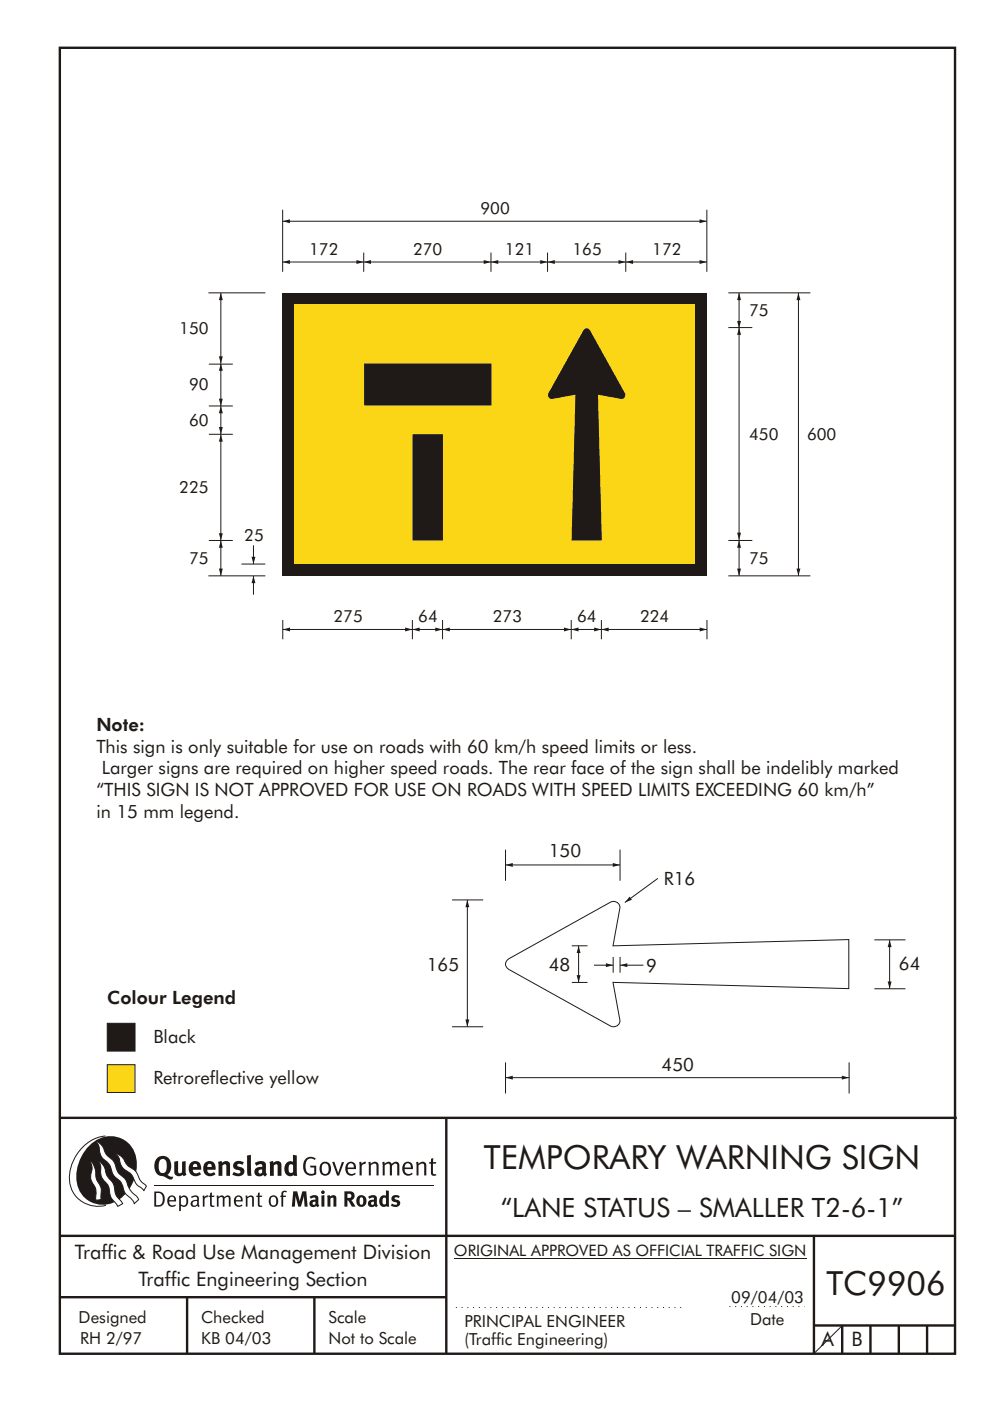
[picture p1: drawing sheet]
<svg xmlns="http://www.w3.org/2000/svg" width="210mm" height="297mm" viewBox="0 0 210 297" stroke-linecap="round" stroke-linejoin="round" font-family="sans-serif">
<g fill="none" stroke="#1f1a17" stroke-width=".51">
<path d="M12.7 10.1h189.9v276.9h-189.9zM12.7 237h190.3M94.7 236.9v50.1M12.7 262h190M12.7 275h82M39.7 275v12M66.7 275v12M172.7 262v25M172.7 281h30M178.7 281v6M184.7 281v6M190.7 281v6"/>
<path d="M196.7 281v6"/>
</g>
<path d="M154.8 277h15.9" fill="none" stroke="#1f1a17" stroke-width=".21" stroke-dasharray=".2 1" stroke-linecap="butt"/>
<path d="M22.8 225.7h5.8v5.9h-5.8z" fill-rule="evenodd" fill="#fad617" stroke="#1f1a17" stroke-width=".21"/>
<path d="M22.8 217h5.8v5.9h-5.8z" fill-rule="evenodd" fill="#1f1a17" stroke="#1f1a17" stroke-width=".21"/>
<path d="M96.7 277.2h48.5" fill="none" stroke="#1f1a17" stroke-width=".21" stroke-dasharray=".2 1" stroke-linecap="butt"/>
<path d="M96.3 266.7h74.7" fill="none" stroke="#1f1a17" stroke-width=".21"/>
<g fill="#1f1a17">
<path d="M64.9 245.6a1.61 1.61 0 0 1 2.1 .1l-.2 .2a1.17 1.17 0 0 0-1.4-.1 1.17 1.17 0 0 0-.6 1.2 1.42 1.42 0 0 0 1.2 1.9l.7-.2v-1.2h-.8l-.1-.4h1.3v1.9a1.82 1.82 0 0 1-2.2-.1 1.82 1.82 0 0 1-.6-2.1l.2-.7z" fill-rule="evenodd"/>
<path d="M68.2 246.6a1.77 1.77 0 0 0 .4 2.6 1.39 1.39 0 0 0 1.4-.5 1.39 1.39 0 0 0 .2-1.5 1.19 1.19 0 0 0-2-.6zM68.5 246.8a.83 .83 0 0 1 1 .1 .83 .83 0 0 1 .2 1 .75 .75 0 0 1-.6 1 .75 .75 0 0 1-.8-.8v-.9z" fill-rule="evenodd"/>
<path d="M70.5 246.4l.4-.1 .8 2.4 .8-2.3h.5l-1.1 2.8h-.4z" fill-rule="evenodd"/>
<path d="M73.6 246.7a1.74 1.74 0 0 0 .5 2.5h.9l.5-.3-.2-.3a.89 .89 0 0 1-1.1 .2 .89 .89 0 0 1-.4-.9h1.7a1.15 1.15 0 0 0-.4-1.4 1.15 1.15 0 0 0-1.5 .2zM74 246.9a.67 .67 0 0 1 .8-.1 .67 .67 0 0 1 .3 .7h-1.3z" fill-rule="evenodd"/>
<path d="M76.2 246.4l.4-.1 .1 .5 .5-.4 .5-.1-.2 .5a.61 .61 0 0 0-.8 .6v1.8h-.4z" fill-rule="evenodd"/>
<path d="M78.1 246.4l.5-.1 .1 .5a.89 .89 0 0 1 .9-.5 .89 .89 0 0 1 .7 .8v2.1h-.4v-2.1l-.1-.3-.3-.1-.8 .4v2.1h-.4z" fill-rule="evenodd"/>
<path d="M81.1 246.4l.4-.1 .1 .4a.83 .83 0 0 1 .8-.4 .83 .83 0 0 1 .7 .5 .86 .86 0 0 1 .9-.5 .86 .86 0 0 1 .7 .8v2.1h-.4l-.1-2.3a.5 .5 0 0 0-.8 0l-.2 .2v2.1h-.5v-2.2l-.4-.3-.7 .4v2.1h-.4z" fill-rule="evenodd"/>
<path d="M85.7 246.7a1.74 1.74 0 0 0 .5 2.5h.9l.5-.3-.2-.3a.89 .89 0 0 1-1.1 .2 .89 .89 0 0 1-.4-.9h1.7a1.15 1.15 0 0 0-.5-1.4 1.15 1.15 0 0 0-1.4 .2zM86 246.9a.67 .67 0 0 1 .9-.1 .67 .67 0 0 1 .3 .7h-1.3z" fill-rule="evenodd"/>
<path d="M88.3 246.4l.4-.1 .1 .5a.89 .89 0 0 1 .9-.5 .89 .89 0 0 1 .7 .8v2.1h-.4v-2.1l-.1-.3-.3-.1-.8 .4v2.1h-.4z" fill-rule="evenodd"/>
<path d="M91.5 245.7l.4-.2v.9h.7l-.2 .3h-.5v2.1l.1 .1h.5l.1 .3a.71 .71 0 0 1-1.2-.5v-2h-.3v-.3h.3z" fill-rule="evenodd"/>
<path d="M37 246.3l.8-.2v2a.46 .46 0 0 0 .2 .7 .46 .46 0 0 0 .6-.3v-2.2l.8-.1v2.3l.2 .6-.6 .3-.2-.3a1.03 1.03 0 0 1-1.2 .2 1.03 1.03 0 0 1-.6-1z" fill-rule="evenodd"/>
<path d="M40.4 246.6a1.64 1.64 0 0 0 0 2.3 1.64 1.64 0 0 0 2.3 .1l-.4-.5a.78 .78 0 0 1-.9 .3 .78 .78 0 0 1-.5-.8h1.8a1.37 1.37 0 0 0-.6-1.6 1.37 1.37 0 0 0-1.7 .2zM41 246.9a.48 .48 0 0 1 .7-.1 .48 .48 0 0 1 .2 .6h-1z" fill-rule="evenodd"/>
<path d="M43.5 246.6a1.65 1.65 0 0 0-.2 2 1.65 1.65 0 0 0 1.9 .7l.5-.3-.3-.5a.78 .78 0 0 1-.9 .3 .78 .78 0 0 1-.5-.8h1.8a1.37 1.37 0 0 0-.6-1.6 1.37 1.37 0 0 0-1.7 .2zM44.1 246.9a.48 .48 0 0 1 .6-.1 .48 .48 0 0 1 .2 .6h-.9z" fill-rule="evenodd"/>
<path d="M46.3 246.4l.7-.3 .1 .4a.95 .95 0 0 1 1-.3 .95 .95 0 0 1 .7 .9v2.2h-.8v-2.3l-.3-.2-.5 .3v2.2h-.8z" fill-rule="evenodd"/>
<path d="M49.7 246.5a1.73 1.73 0 0 1 2-.1l-.2 .6-.6-.2a.42 .42 0 0 0-.6 .3l.2 .2a1.23 1.23 0 0 1 1.4 1 1.47 1.47 0 0 1-2.3 .9l-.3-.1 .3-.6 .7 .3a.47 .47 0 0 0 .7-.3 .87 .87 0 0 0-1-.6l-.4-.2-.1-.4z" fill-rule="evenodd"/>
<path d="M54.1 246.6l.3 .6 .3-.2a.62 .62 0 0 1 .9 0v.4a1.21 1.21 0 0 0-1.3 .3 1.21 1.21 0 0 0-.2 1.4 1.19 1.19 0 0 0 1.7 0l.5 .3 .4-.4-.3-.4v-1.3a.96 .96 0 0 0-1.3-1.1zM55 248.1l.6-.1v.6a.43 .43 0 0 1-.6 .1 .43 .43 0 0 1 0-.6z" fill-rule="evenodd"/>
<path d="M57.2 246.4l.7-.3 .1 .4a.95 .95 0 0 1 1-.3 .95 .95 0 0 1 .7 .9v2.2h-.8v-2.3l-.3-.2-.5 .3v2.2h-.8z" fill-rule="evenodd"/>
<path d="M62.2 244.8v1.6a1.29 1.29 0 0 0-1.4 .1 1.29 1.29 0 0 0-.5 1.3 1.24 1.24 0 0 0 .5 1.4 1.24 1.24 0 0 0 1.5-.1l.1 .2h.7l-.1-4.3zM61.5 246.9h.4l.3 .1v1.5l-.3 .2a.48 .48 0 0 1-.6-.5 1.52 1.52 0 0 1 .2-1.3z" fill-rule="evenodd"/>
<path d="M52.4 245l.8-.2 .2 4.5h-.8l-.1-.2z" fill-rule="evenodd"/>
</g>
<path d="M22.4 240.9a9 9 0 0 0-7.4 10.8 6.2 6.2 0 0 0 7.5 3.9M32.7 251.4h59.4" fill="none" stroke="#1f1a17" stroke-width=".21"/>
<path d="M19.1 242.7a5.7 5.7 0 0 1 6.5-1.4 5.7 5.7 0 0 1 3.4 5.7 8.6 8.6 0 0 1-6.2 8.4 5.7 5.7 0 0 1-6.5-7.1 9.9 9.9 0 0 1 2.8-5.6z" fill-rule="evenodd" fill="#1f1a17"/>
<path d="M24.4 244.6a3.1 3.1 0 0 1 2.3 2.1l.8 .8a3.2 3.2 0 0 1 2 2.3l.4 .7 1.2 1-.6 .9-.2-.3a3.5 3.5 0 0 1-1.9-2 3.8 3.8 0 0 0-2.1-2.2 3.5 3.5 0 0 1-1-2.3zM20.4 242a3.4 3.4 0 0 1 1.9 2.4l.7 .9a3.3 3.3 0 0 1 1.7 2.5 4.4 4.4 0 0 0 1.7 2l.3 .3a6.1 6.1 0 0 0 2.5 3.7l.2 .5-.9 .9a6.1 6.1 0 0 0-1.9-2.2l-.4-.7a3.6 3.6 0 0 0-1.9-2.8l-.6-1.1a3.6 3.6 0 0 0-1.9-2.8 3.7 3.7 0 0 1-.8-2.4zM21 246.2a3.4 3.4 0 0 1 1.5 2.7l.6 .9a3.8 3.8 0 0 1 1.4 3.1l.3 .8 1.2 1.5-1 .6-.5-.8a3.2 3.2 0 0 1-1.3-2.8 4.3 4.3 0 0 0-1.4-2.2 4.7 4.7 0 0 1-.5-2.9zM19.2 246.1a5.1 5.1 0 0 1 1.2 3.7l.3 .7a3.1 3.1 0 0 1 .7 3l.1 .8-1.1 .2-.1-.8a3.5 3.5 0 0 0-.9-3.2 3.6 3.6 0 0 1 .1-2.6z" fill-rule="evenodd" fill="#fff" stroke="#1f1a17" stroke-width=".21"/>
<g fill="#1f1a17">
<path d="M33.4 245.5a2.51 2.51 0 0 0 .4 3.7l.8 .2a2.78 2.78 0 0 0 2 .6l.2-.5h-.6l-.7-.4a2.56 2.56 0 0 0 0-3.8 1.83 1.83 0 0 0-2.1 .2zM34 245.9a.87 .87 0 0 1 1 0 .87 .87 0 0 1 .4 .9v.4a1.17 1.17 0 0 1-.9 1.5h-.3a2.38 2.38 0 0 1-.2-2.8z" fill-rule="evenodd"/>
<path d="M33.1 252.9v2.6a1.12 1.12 0 0 0 1.2-.3 1.12 1.12 0 0 0 .2-1.1l-.1-.6-.3-.4zM32.7 252.6h1.1a1.67 1.67 0 0 1 1.2 1.7 1.67 1.67 0 0 1-1.3 1.5h-1zM36.1 253.9l-.2 .6h1.1a.55 .55 0 0 0-.3-.7 .55 .55 0 0 0-.6 .1zM35.8 253.8a.95 .95 0 0 1 1.2-.2 .95 .95 0 0 1 .4 1.1h-1.5a.72 .72 0 0 0 .4 .8 .72 .72 0 0 0 .9-.1l.1 .2a1.15 1.15 0 0 1-1.5 0 1.15 1.15 0 0 1-.2-1.5zM38.4 254.1v1.2a.7 .7 0 0 0 .9 .1 .7 .7 0 0 0 .2-.9 .61 .61 0 0 0-.4-.7 .61 .61 0 0 0-.7 .3zM38 253.5l.3-.1 .1 .4a.95 .95 0 0 1 1.2-.1 .95 .95 0 0 1 .3 1.1 .92 .92 0 0 1-.5 1 .92 .92 0 0 1-1-.2v1.1l-.4 .1zM40.9 254.9a.5 .5 0 0 0 .2 .7 .5 .5 0 0 0 .7-.3v-.7zM40.5 253.8a1 1 0 0 1 1.7 .2v1.4l.2 .3-.2 .2-.3-.3a.78 .78 0 0 1-1.4-.1 .78 .78 0 0 1 .8-1.1h.5a.58 .58 0 0 0-.3-.7 .58 .58 0 0 0-.7 .3zM43 253.5l.3-.1 .1 .4 .3-.3h.5l-.2 .3a.52 .52 0 0 0-.6 .6v1.4h-.4zM44.6 252.9l.4-.1-.1 .7h.6l-.1 .3h-.5v1.5a.35 .35 0 0 0 .6 .3v.2a.57 .57 0 0 1-.6 .1 .57 .57 0 0 1-.3-.5v-1.6h-.3v-.3h.3zM45.9 253.5l.4-.1 .1 .4 .2-.2a.64 .64 0 0 1 1 .2 .7 .7 0 0 1 .8-.4 .7 .7 0 0 1 .5 .7v1.7h-.4v-1.7l-.2-.3-.7 .3v1.7h-.3v-1.6a.38 .38 0 0 0-.3-.5 .38 .38 0 0 0-.5 .3l-.1 .1v1.7h-.4zM50.2 253.9l-.2 .6h1.1a.55 .55 0 0 0-.2-.7 .55 .55 0 0 0-.7 .1zM49.9 253.8a.95 .95 0 0 1 1.2-.2 .95 .95 0 0 1 .4 1.1h-1.5a.72 .72 0 0 0 .4 .8 .72 .72 0 0 0 .9-.1l.1 .2a1.15 1.15 0 0 1-1.5 0 1.15 1.15 0 0 1-.2-1.5zM52.1 253.5l.3-.1 .1 .4a.72 .72 0 0 1 .8-.4 .72 .72 0 0 1 .6 .7v1.7h-.4v-1.5a.45 .45 0 0 0-.3-.6 .45 .45 0 0 0-.5 .3l-.2 .1v1.7h-.3zM54.7 252.9l.4-.1v.7h.6l-.1 .3h-.5v1.5a.35 .35 0 0 0 .5 .3v.2a.57 .57 0 0 1-.6 .1 .57 .57 0 0 1-.3-.5v-1.6h-.3v-.3h.3zM57.6 253.9l-.2 .7a.65 .65 0 0 0 .3 .9 .65 .65 0 0 0 .8-.3l.1-.1a.93 .93 0 0 0-.7-1.4zM57.3 253.8a1.12 1.12 0 0 1 1.4 0 1.12 1.12 0 0 1 .2 1.4 1.01 1.01 0 0 1-1.2 .7 1.01 1.01 0 0 1-.7-1.2zM59.9 252.6l.5-.2 .5 .2-.2 .2-.3-.1-.3 .2v.6h.6l-.1 .3h-.5v2h-.4v-2h-.2v-.3h.2zM62.2 252.6l-.3 3.2h.7l.1-2.2 .6 2.2h.5l.7-2.2 .1 2.2h.7l-.3-3.2h-.9l-.5 2.1-.5-2.1zM65.7 253.7l.3 .5a.51 .51 0 0 1 .5-.3 .51 .51 0 0 1 .4 .4v.1a.88 .88 0 0 0-1.1 .3 .88 .88 0 0 0 .2 1.1 .9 .9 0 0 0 1.1-.1l.3 .3 .4-.4-.3-.3v-1.1a.87 .87 0 0 0-.4-.8 .87 .87 0 0 0-1 .1zM66.4 254.9l.5-.1v.5l-.1 .1h-.3l-.2-.1zM68.2 253.5v2.3h.6v-2.4zM68.1 252.8a.4 .4 0 0 0 .8 0 .4 .4 0 0 0-.8 0zM69.4 253.5l.1 2.3h.6v-1.7a.33 .33 0 0 1 .4-.2 .33 .33 0 0 1 .2 .4v1.5h.7v-1.7a.75 .75 0 0 0-.6-.7 .75 .75 0 0 0-.8 .3v-.3zM73.1 252.6v3.2h.6v-1.3l.3 .2 .7 1.1h.7l-.9-1.4a.94 .94 0 0 0 .7-1 .94 .94 0 0 0-.9-.8zM73.7 253.1a.51 .51 0 0 1 .7 .1 .51 .51 0 0 1-.1 .8h-.6zM75.9 253.7a1.19 1.19 0 0 0-.1 1.8 1.19 1.19 0 0 0 1.7-.1 1.19 1.19 0 0 0 0-1.6 1.19 1.19 0 0 0-1.6-.1zM76.5 253.9h.2a.99 .99 0 0 1 0 1.5 1.06 1.06 0 0 1-.2-1.5zM78.1 253.7l.3 .5a.51 .51 0 0 1 .5-.3 .51 .51 0 0 1 .4 .4v.1a.88 .88 0 0 0-1.1 .3 .88 .88 0 0 0 .2 1.1 .9 .9 0 0 0 1.1-.1l.3 .3 .4-.4-.2-.3v-1.1a.87 .87 0 0 0-.5-.8 .87 .87 0 0 0-1 .1zM78.9 254.9l.4-.1v.5l-.1 .1h-.3l-.2-.1zM81.9 252.4v1.2a1.2 1.2 0 0 0-1.4 .5 1.2 1.2 0 0 0 .2 1.5l.5 .3 .8-.2v.1h.6l-.1-3.3zM81.4 254l.5 .1-.1 1.2a.46 .46 0 0 1-.5 0 .46 .46 0 0 1-.2-.6zM83.3 253.6a.79 .79 0 0 0-.2 1 .79 .79 0 0 0 1 .3 .33 .33 0 0 1 0 .5 .33 .33 0 0 1-.5 0l-.5-.2-.2 .4a1.15 1.15 0 0 0 1.2 .3 1.15 1.15 0 0 0 .8-1 1.49 1.49 0 0 0-1.2-.7 .4 .4 0 0 1 .3-.4 .4 .4 0 0 1 .4 .1l.2 .1 .2-.4a1.47 1.47 0 0 0-1.5 0z" fill-rule="evenodd"/>
</g>
<path d="M188.7 199.3v10.3M107.8 203.4l21.7-12.1a1.35 1.35 0 0 1 2 1.3l-1.4 7.9 50-1.3v10.4l-50-1.3 1.4 7.9a1.35 1.35 0 0 1-2 1.3l-21.4-11.9a1.27 1.27 0 0 1-.3-2.2zM178.6 281.1l-5.8 5.8" fill="none" stroke="#1f1a17" stroke-width=".21"/>
<g fill="#1f1a17">
<path d="M188.7 199.3l.5 1.5h-.9l.4-1.5 .5 1.5z" fill-rule="evenodd"/>
<path d="M188.3 208.1h.9l-.5 1.5 .5-1.5-.5 1.5z" fill-rule="evenodd"/>
</g>
<path d="M107.3 183.4h24.3M185.5 199.3h6.6M185.5 209.6h6.6" fill="none" stroke="#1f1a17" stroke-width=".21"/>
<g fill="#1f1a17">
<path d="M130 183l1.6 .4-1.6 .4 1.6-.4-1.6 .4z" fill-rule="evenodd"/>
<path d="M107.3 183.4l1.5-.4v.8z" fill-rule="evenodd"/>
</g>
<path d="M107.3 180.1v6.6M131.6 180.1v6.6M121.3 200.5h3.4M121.3 208.3h3.4M130.1 202.9v3.3M131.6 202.9v3.3M131.6 204.6h4.9" fill="none" stroke="#1f1a17" stroke-width=".21"/>
<path d="M131.6 204.6l1.5-.4v.9l-1.5-.5 1.5-.4z" fill-rule="evenodd" fill="#1f1a17"/>
<path d="M139.6 186.2l-7 5.1" fill="none" stroke="#1f1a17" stroke-width=".21"/>
<path d="M133.6 190.1l.5 .7-1.5 .5z" fill-rule="evenodd" fill="#1f1a17"/>
<path d="M126 204.6h4.1" fill="none" stroke="#1f1a17" stroke-width=".21"/>
<path d="M128.6 204.2l1.5 .4-1.5 .5v-.9l1.5 .4z" fill-rule="evenodd" fill="#1f1a17"/>
<path d="M122.8 200.5v7.8" fill="none" stroke="#1f1a17" stroke-width=".21"/>
<g fill="#1f1a17">
<path d="M122.8 200.5l.4 1.6h-.9l.5-1.6 .4 1.6z" fill-rule="evenodd"/>
<path d="M122.3 206.8h.9l-.4 1.5 .4-1.5-.4 1.5z" fill-rule="evenodd"/>
</g>
<path d="M99.2 190.8v26.9" fill="none" stroke="#1f1a17" stroke-width=".21"/>
<g fill="#1f1a17">
<path d="M99.2 190.8l.4 1.5h-.9l.5-1.5 .4 1.5z" fill-rule="evenodd"/>
<path d="M98.7 216.2h.9l-.4 1.5 .4-1.5-.4 1.5z" fill-rule="evenodd"/>
</g>
<path d="M95.9 190.8h6.6M95.9 217.7h6.6M107.3 228.5h72.9" fill="none" stroke="#1f1a17" stroke-width=".21"/>
<g fill="#1f1a17">
<path d="M178.6 228.1l1.6 .4-1.6 .4 1.6-.4-1.6 .4z" fill-rule="evenodd"/>
<path d="M107.3 228.5l1.5-.4v.8z" fill-rule="evenodd"/>
</g>
<path d="M107.3 225.2v6.6M180.2 225.2v6.6" fill="none" stroke="#1f1a17" stroke-width=".21"/>
<path d="M60 62.1h90v60h-90z" fill="#1f1a17"/>
<path d="M62.5 64.6h85v55h-85z" fill="#fad617"/>
<path d="M154.5 69.5h5.1M154.5 62.1h17.4M154.5 114.6h5.1M156.8 114.6v7.5M154.5 122.1h17.4" fill="none" stroke="#1f1a17" stroke-width=".21"/>
<g fill="#1f1a17">
<path d="M156.4 120.5h.8l-.4 1.6z" fill-rule="evenodd"/>
<path d="M156.8 114.6l.4 1.5h-.8z" fill-rule="evenodd"/>
</g>
<path d="M156.8 69.5v45" fill="none" stroke="#1f1a17" stroke-width=".21"/>
<g fill="#1f1a17">
<path d="M156.4 112.9h.8l-.4 1.6z" fill-rule="evenodd"/>
<path d="M156.8 69.5l.4 1.5h-.8z" fill-rule="evenodd"/>
</g>
<path d="M169.4 62.1v60" fill="none" stroke="#1f1a17" stroke-width=".21"/>
<g fill="#1f1a17">
<path d="M169 120.5h.8l-.4 1.6z" fill-rule="evenodd"/>
<path d="M169.4 62.1l.4 1.5h-.8z" fill-rule="evenodd"/>
</g>
<path d="M60 55.6h17.2" fill="none" stroke="#1f1a17" stroke-width=".21"/>
<g fill="#1f1a17">
<path d="M75.6 55.1l1.6 .5-1.6 .4 1.6-.4-1.6 .4z" fill-rule="evenodd"/>
<path d="M60 55.6l1.5-.5v.9z" fill-rule="evenodd"/>
</g>
<path d="M77.2 55.6h27" fill="none" stroke="#1f1a17" stroke-width=".21"/>
<g fill="#1f1a17">
<path d="M102.6 55.1l1.6 .5-1.6 .4 1.6-.4-1.6 .4z" fill-rule="evenodd"/>
<path d="M77.2 55.6l1.5-.5v.9z" fill-rule="evenodd"/>
</g>
<path d="M104.2 55.6h12" fill="none" stroke="#1f1a17" stroke-width=".21"/>
<g fill="#1f1a17">
<path d="M114.6 55.1l1.6 .5-1.6 .4 1.6-.4-1.6 .4z" fill-rule="evenodd"/>
<path d="M104.2 55.6l1.5-.5v.9z" fill-rule="evenodd"/>
</g>
<path d="M116.2 55.6h16.6" fill="none" stroke="#1f1a17" stroke-width=".21"/>
<g fill="#1f1a17">
<path d="M131.2 55.1l1.6 .5-1.6 .4 1.6-.4-1.6 .4z" fill-rule="evenodd"/>
<path d="M116.2 55.6l1.5-.5v.9z" fill-rule="evenodd"/>
</g>
<path d="M132.8 55.6h17.2" fill="none" stroke="#1f1a17" stroke-width=".21"/>
<g fill="#1f1a17">
<path d="M148.4 55.1l1.6 .5-1.6 .4 1.6-.4-1.6 .4z" fill-rule="evenodd"/>
<path d="M132.8 55.6l1.5-.5v.9z" fill-rule="evenodd"/>
</g>
<path d="M60 46.9h90" fill="none" stroke="#1f1a17" stroke-width=".21"/>
<g fill="#1f1a17">
<path d="M148.4 46.5l1.6 .4-1.6 .4 1.6-.4-1.6 .4z" fill-rule="evenodd"/>
<path d="M60 46.9l1.5-.4v.8z" fill-rule="evenodd"/>
</g>
<path d="M60 44.5v13.1M77.2 53.6v4M104.2 53.6v4M116.2 53.6v4M132.8 53.6v4M150 44.5v13.1" fill="none" stroke="#1f1a17" stroke-width=".21"/>
<g fill="#1f1a17">
<path d="M77.3 77.1v8.9h27v-8.9zM87.5 92.1v22.5h6.5v-22.5z" fill-rule="evenodd"/>
<path d="M123.9 69.9l.1-.1a.79 .79 0 0 1 1.2 .3l7.5 13.5a.82 .82 0 0 1-.9 1l-4.9-.9 .8 30.9h-6.4l.8-30.9-4.9 .9a.83 .83 0 0 1-.8-.4 .83 .83 0 0 1 0-.9z" fill-rule="evenodd"/>
</g>
<path d="M156.8 62.1v7.5" fill="none" stroke="#1f1a17" stroke-width=".21"/>
<g fill="#1f1a17">
<path d="M156.4 68h.8l-.4 1.6z" fill-rule="evenodd"/>
<path d="M156.8 62.1l.4 1.5h-.8z" fill-rule="evenodd"/>
</g>
<path d="M46.9 114.6v7.5" fill="none" stroke="#1f1a17" stroke-width=".21"/>
<g fill="#1f1a17">
<path d="M46.4 120.5h.9l-.4 1.6z" fill-rule="evenodd"/>
<path d="M46.9 114.6l.4 1.5h-.9z" fill-rule="evenodd"/>
</g>
<path d="M46.9 86.1v6" fill="none" stroke="#1f1a17" stroke-width=".21"/>
<g fill="#1f1a17">
<path d="M46.4 90.5h.9l-.4 1.6z" fill-rule="evenodd"/>
<path d="M46.9 86.1l.4 1.5h-.9z" fill-rule="evenodd"/>
</g>
<path d="M46.9 77.1v9" fill="none" stroke="#1f1a17" stroke-width=".21"/>
<g fill="#1f1a17">
<path d="M46.4 84.5h.9l-.4 1.6z" fill-rule="evenodd"/>
<path d="M46.9 77.1l.4 1.5h-.9z" fill-rule="evenodd"/>
</g>
<path d="M46.9 62.1v15" fill="none" stroke="#1f1a17" stroke-width=".21"/>
<g fill="#1f1a17">
<path d="M46.4 75.5h.9l-.4 1.6z" fill-rule="evenodd"/>
<path d="M46.9 62.1l.4 1.5h-.9z" fill-rule="evenodd"/>
</g>
<path d="M53.8 115.6v4" fill="none" stroke="#1f1a17" stroke-width=".21"/>
<path d="M53.4 118.1h.8l-.4 1.5 .4-1.5-.4 1.5z" fill-rule="evenodd" fill="#1f1a17"/>
<path d="M53.8 122.1v4" fill="none" stroke="#1f1a17" stroke-width=".21"/>
<path d="M53.8 122.1l.4 1.5h-.8z" fill-rule="evenodd" fill="#1f1a17"/>
<path d="M44.2 62.1h12.1M44.3 77.2h5.1M44.3 92.1h5.1M44.3 86.1h5.1M46.9 92.1v22.5M44.3 114.6h5.1M51.2 119.6h5.1M44.2 122.1h12.1" fill="none" stroke="#1f1a17" stroke-width=".21"/>
<g fill="#1f1a17">
<path d="M46.4 113h.9l-.4 1.6z" fill-rule="evenodd"/>
<path d="M46.9 92.1l.4 1.5h-.9z" fill-rule="evenodd"/>
</g>
<path d="M60 133.5h27.5" fill="none" stroke="#1f1a17" stroke-width=".21"/>
<g fill="#1f1a17">
<path d="M86 133l1.5 .5-1.5 .4 1.5-.4-1.5 .4z" fill-rule="evenodd"/>
<path d="M60 133.5l1.5-.5v.9z" fill-rule="evenodd"/>
</g>
<path d="M87.5 133.5h6.4" fill="none" stroke="#1f1a17" stroke-width=".21"/>
<g fill="#1f1a17">
<path d="M92.4 133l1.5 .5-1.5 .4 1.5-.4-1.5 .4z" fill-rule="evenodd"/>
<path d="M87.5 133.5l1.5-.5v.9z" fill-rule="evenodd"/>
</g>
<path d="M93.9 133.5h27.3" fill="none" stroke="#1f1a17" stroke-width=".21"/>
<g fill="#1f1a17">
<path d="M119.7 133l1.5 .5-1.5 .4 1.5-.4-1.5 .4z" fill-rule="evenodd"/>
<path d="M93.9 133.5l1.5-.5v.9z" fill-rule="evenodd"/>
</g>
<path d="M121.2 133.5h6.4" fill="none" stroke="#1f1a17" stroke-width=".21"/>
<g fill="#1f1a17">
<path d="M126.1 133l1.5 .5-1.5 .4 1.5-.4-1.5 .4z" fill-rule="evenodd"/>
<path d="M121.2 133.5l1.5-.5v.9z" fill-rule="evenodd"/>
</g>
<path d="M127.6 133.5h22.4" fill="none" stroke="#1f1a17" stroke-width=".21"/>
<g fill="#1f1a17">
<path d="M148.5 133l1.5 .5-1.5 .4 1.5-.4-1.5 .4z" fill-rule="evenodd"/>
<path d="M127.6 133.5l1.5-.5v.9z" fill-rule="evenodd"/>
</g>
<path d="M60 131.5v4M87.5 131.5v4M93.9 131.5v4M121.2 131.5v4M127.6 131.5v4M150 131.5v4" fill="none" stroke="#1f1a17" stroke-width=".21"/>
<g font-size="7.1" fill="#1f1a17">
<text x="102.7" y="247.9">TEMPORARY WARNING SIGN</text>
<text x="175.3" y="274.5">TC9906</text>
</g>
<text font-size="5.6" fill="#1f1a17" x="106.2" y="258">“LANE STATUS – SMALLER T2-6-1”</text>
<g font-size="4.2" fill="#1f1a17">
<text x="15.9" y="267">Traffic &amp; Road Use Management Division</text>
<text x="29.4" y="272.6">Traffic Engineering Section</text>
<text x="174.3" y="285.4">A</text>
<text x="180.6" y="285.4">B</text>
</g>
<g font-size="3.9" fill="#1f1a17">
<text x="20.4" y="154.9">Note:</text>
<text x="20.4" y="159.5">This sign is only suitable for use on roads with 60 km/h speed limits or less.</text>
<text x="21.6" y="164.2">Larger signs are required on higher speed roads. The rear face of the sign shall be indelibly marked</text>
<text x="20.4" y="168.9">“THIS SIGN IS NOT APPROVED FOR USE ON ROADS WITH SPEED LIMITS EXCEEDING 60 km/h”</text>
<text x="20.4" y="173.5">in 15 mm legend.</text>
<text x="116.4" y="181.6">150</text>
<text x="140.8" y="187.5">R16</text>
<text x="90.6" y="205.8">165</text>
<text x="116.4" y="205.8">48</text>
<text x="137.1" y="206.1">9</text>
<text x="190.7" y="205.7">64</text>
<text x="22.8" y="212.8">Colour Legend</text>
<text x="32.5" y="221.2">Black</text>
<text x="140.4" y="227.1">450</text>
<text x="32.5" y="229.9">Retroreflective yellow</text>
</g>
<g font-size="3.5" fill="#1f1a17">
<text x="101.9" y="45.4">900</text>
<text x="65.6" y="54">172</text>
<text x="87.6" y="54">270</text>
<text x="107.1" y="54">121</text>
<text x="121.5" y="54">165</text>
<text x="138.4" y="54">172</text>
<text x="38" y="70.8">150</text>
<text x="158.9" y="67">75</text>
<text x="40.1" y="82.8">90</text>
<text x="40.1" y="90.4">60</text>
<text x="158.9" y="93.3">450</text>
<text x="171.2" y="93.4">600</text>
<text x="38" y="104.6">225</text>
<text x="40.1" y="119.5">75</text>
<text x="51.8" y="114.6">25</text>
<text x="158.9" y="119.5">75</text>
<text x="70.7" y="131.9">275</text>
<text x="88.7" y="131.9">64</text>
<text x="104.6" y="131.9">273</text>
<text x="122.4" y="131.9">64</text>
<text x="135.8" y="131.9">224</text>
<text x="16.7" y="280.5">Designed</text>
<text x="42.7" y="280.5">Checked</text>
<text x="69.7" y="280.5">Scale</text>
<text x="98.5" y="281.4">PRINCIPAL ENGINEER</text>
<text x="155.2" y="276.3">09/04/03</text>
<text x="159.2" y="281">Date</text>
<text x="17" y="284.9">RH 2/97</text>
<text x="42.7" y="284.9">KB 04/03</text>
<text x="69.7" y="285">Not to Scale</text>
<text x="98.5" y="285.1">(Traffic Engineering)</text>
</g>
<text font-size="3.4" fill="#1f1a17" x="96.3" y="266.3">ORIGINAL APPROVED AS OFFICIAL TRAFFIC SIGN</text>
</svg>
